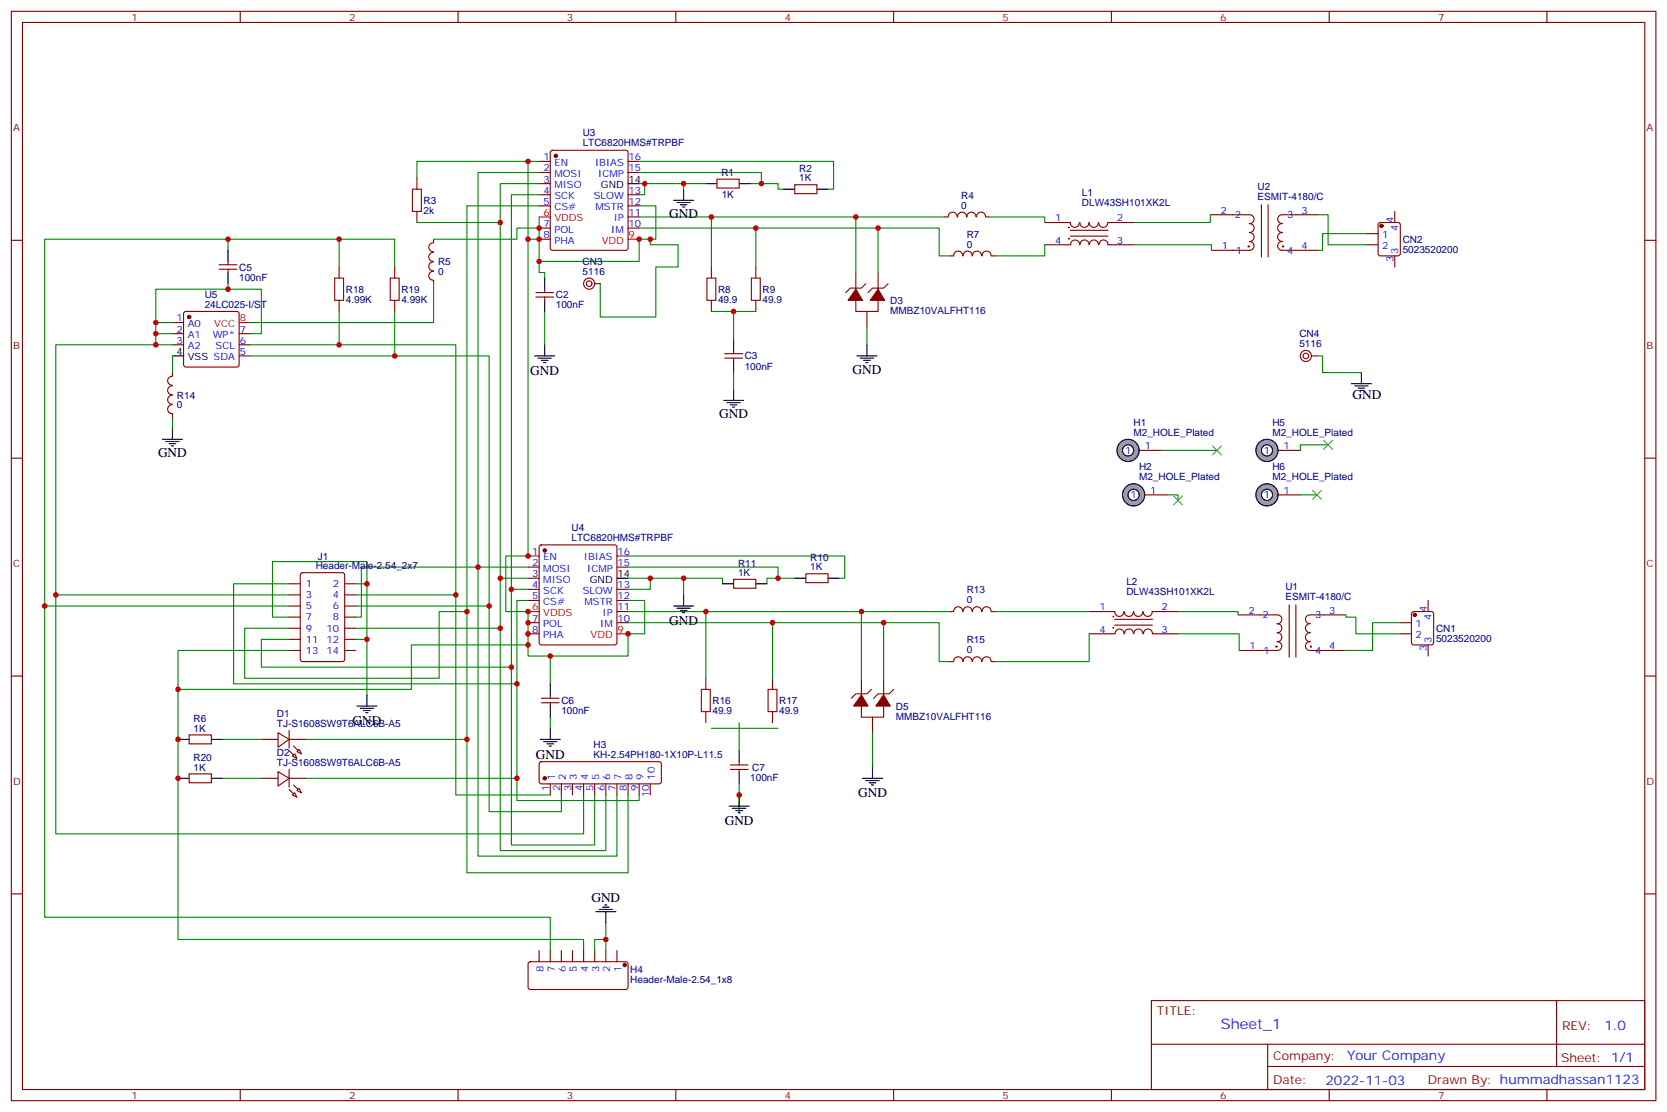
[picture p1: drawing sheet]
<svg xmlns="http://www.w3.org/2000/svg" width="529mm" height="353mm" viewBox="0 0 529 353" stroke-linecap="round" stroke-linejoin="round" font-family="sans-serif">
<g fill="none" stroke="#870000" stroke-width=".35">
<path d="M3.6 3.6h522.1v345.7h-522.1zM7.1 7.1h515.1v338.7h-515.1zM76.3 3.6v3.5M145.4 3.6v3.5M214.6 3.6v3.5M283.7 3.6v3.5M352.8 3.6v3.5M422 3.6v3.5M491.1 3.6v3.5M132.4 56.5v3.5M171.2 51.2h3.5M171.2 54.8h3.5"/>
<path d="M171.2 58.3h3.5M174.9 47.9l.5-.2h23.3l.5 .2 .2 .5v30.3l-.2 .5-.5 .2h-23.3l-.5-.2-.2-.5v-30.3zM199.4 51.2h3.5M199.4 54.8h3.5M3.6 76.3h3.5M132.4 67.1v3.5M171.2 61.8h3.5M171.2 65.3h3.5M171.2 72.4h3.5M171.2 75.9h3.5M199.4 61.8h3.5M199.4 65.3h3.5"/>
<path d="M199.4 72.4h3.5M199.4 68.9h3.5M331.7 70.6h8.1M339.8 74.9h12M339.8 73.1h12M339.8 70.7a1.41 1.41 0 0 0 1.4 1.5 1.41 1.41 0 0 0 1.4-1.5M342.7 77.7a1.41 1.41 0 0 0-1.4-1.5 1.41 1.41 0 0 0-1.4 1.5h-8.2M342.9 70.7a1.41 1.41 0 0 0 1.4 1.5 1.41 1.41 0 0 0 1.4-1.5M342.9 77.7a1.41 1.41 0 0 1 1.4-1.5 1.41 1.41 0 0 1 1.4 1.5M345.9 70.7a1.41 1.41 0 0 0 1.4 1.5 1.41 1.41 0 0 0 1.4-1.5M345.9 77.7a1.41 1.41 0 0 1 1.4-1.5 1.41 1.41 0 0 1 1.4 1.5M348.9 77.7a1.41 1.41 0 0 1 1.4-1.5 1.41 1.41 0 0 1 1.4 1.5"/>
<path d="M351.7 77.7h8.2M359.9 70.6l-8.2 .1a1.41 1.41 0 0 1-1.4 1.5 1.41 1.41 0 0 1-1.4-1.5M384.2 68.2h12.4a1.41 1.41 0 0 1 1.5 1.4 1.41 1.41 0 0 1-1.5 1.4 1.43 1.43 0 0 1 1.5 1.4 1.43 1.43 0 0 1-1.5 1.4 1.43 1.43 0 0 1 1.5 1.5 1.43 1.43 0 0 1-1.5 1.4 1.38 1.38 0 0 1 1.5 1.4 1.38 1.38 0 0 1-1.5 1.3h-12M400.5 65v16.6M402.6 65v16.6M407.1 73.8a1.41 1.41 0 0 0-1.5 1.4 1.41 1.41 0 0 0 1.5 1.4M407.2 76.6a1.41 1.41 0 0 0-1.6 1.4 1.41 1.41 0 0 0 1.5 1.4h11.4M418.5 68.2h-11.4a1.38 1.38 0 0 0-1.5 1.3 1.38 1.38 0 0 0 1.5 1.4 1.43 1.43 0 0 0-1.5 1.4 1.43 1.43 0 0 0 1.5 1.5M434 77.7h3.5M434 74.2h3.5M437.7 70.8l.5-.2h5.7l.6 .5 .1 9.4-.5 .7h-5.9l-.6-.5-.1-9.4zM442.8 67.1v3.5"/>
<path d="M522.2 76.3h3.5M58.5 99.1l.5-.3h16.2l.5 .3 .2 .5v16.2l-.2 .5-.5 .2h-16.2l-.5-.2-.2-.5v-16.2zM225.8 84.7v3.6M225.8 95.3v3.5M240 84.7v3.6M240 95.3v3.5M271.7 95.3v3.5h7.1v-3.5M271.7 86.5v5.3M274.9 90l-1.4 1.4h-3.6l-1.4 1.5M275.2 98.8v5.3M278.8 86.5v5.3M281.9 90l-1.4 1.4h-3.5l-1.4 1.5"/>
<path d="M442.8 81.2v3.5M54.8 102.4h3.5M54.8 105.9h3.5M54.8 109.4h3.5M75.9 105.9h3.5M75.9 109.4h3.5M75.9 113h3.5M230.1 112.3h5.6M230.1 113.7h5.6M232.9 111.2v1.1M232.9 113.7v1M3.6 145.4h3.5"/>
<path d="M522.2 145.4h3.5M167.6 176.5h3.6M167.6 180h3.6M171.4 173.1l.5-.2h23.3l.5 .2 .2 .5v30.4l-.3 .5-.4 .2h-23.3l-.5-.3-.2-.4v-30.4zM195.9 176.5h3.5M195.9 180h3.5M167.6 197.6h3.6M167.6 183.5h3.6M167.6 187h3.6M167.6 190.6h3.6M195.9 197.6h3.5M195.9 194.1h3.5"/>
<path d="M195.9 187h3.5M195.9 190.6h3.5M345.8 194.1h8.1M353.9 198.4h12M353.9 196.6h12M353.9 194.1a1.41 1.41 0 0 0 1.4 1.5 1.41 1.41 0 0 0 1.5-1.5M357 194.1a1.41 1.41 0 0 0 1.4 1.5 1.41 1.41 0 0 0 1.4-1.5M360 194.1a1.41 1.41 0 0 0 1.4 1.5 1.41 1.41 0 0 0 1.4-1.5M363 194.1a1.41 1.41 0 0 0 1.4 1.5 1.41 1.41 0 0 0 1.4-1.5M365.8 194.1h8.2M393.1 195.2h12.3a1.41 1.41 0 0 1 1.6 1.4 1.41 1.41 0 0 1-1.5 1.4 1.43 1.43 0 0 1 1.5 1.4 1.43 1.43 0 0 1-1.5 1.4 1.41 1.41 0 0 1 1.5 1.4 1.41 1.41 0 0 1-1.5 1.4M409.3 192v16.6"/>
<path d="M411.4 192v16.6M427.3 195.2h-11.4a1.38 1.38 0 0 0-1.4 1.3 1.38 1.38 0 0 0 1.4 1.4 1.43 1.43 0 0 0-1.5 1.4 1.43 1.43 0 0 0 1.5 1.5 1.43 1.43 0 0 0-1.5 1.4 1.43 1.43 0 0 0 1.5 1.4 1.41 1.41 0 0 0-1.4 1.4 1.41 1.41 0 0 0 1.5 1.4h11.3M444.6 197.6h3.5M448.3 194.3l.5-.2h5.6l.7 .4 .1 9.5-.5 .6-5.9 .1-.6-.5-.1-9.4zM453.4 190.6v3.5M3.6 214.6h3.5M167.6 201.2h3.6M224.1 215.3v3.5M245.3 215.3v3.5M345.8 201.2h8.2M354 201.1a1.41 1.41 0 0 1 1.4-1.5 1.41 1.41 0 0 1 1.4 1.5M357 201.1a1.41 1.41 0 0 1 1.4-1.5 1.41 1.41 0 0 1 1.4 1.5"/>
<path d="M360 201.1a1.41 1.41 0 0 1 1.4-1.5 1.41 1.41 0 0 1 1.4 1.5M363 201.1a1.41 1.41 0 0 1 1.5-1.5 1.41 1.41 0 0 1 1.4 1.5M365.8 201.2h8.2M405.5 203.7a1.38 1.38 0 0 1 1.4 1.4 1.38 1.38 0 0 1-1.4 1.3h-12.1M444.6 201.2h3.5M453.4 204.7v3.5M522.2 214.6h3.5M224.1 225.8v3.6M245.3 225.8v3.6M171.4 241.9l.5-.2h37.4l.5 .2 .2 .5v5.7l-.3 .5-.4 .2h-37.4l-.5-.3-.2-.4v-5.7zM174.7 248.8v3.5M178.2 248.8v3.5"/>
<path d="M181.8 248.8v3.5M185.3 248.8v3.5M188.8 248.8v3.5M192.3 248.8v3.5M195.9 248.8v3.5M199.4 248.8v3.5M202.9 248.8v3.5M206.4 248.8v3.5M231.8 242.8h5.7M231.8 244.2h5.7M234.7 241.7v1.1M234.7 244.2v1.1"/>
<path d="M3.6 283.7h3.5M522.2 283.7h3.5M365.5 317.6h156.7v28.2h-156.7zM494.2 317.6v20.9M365.6 331.4h156.5M402.5 338.5h119.6M402.5 331.4v14.1M76.3 345.8v3.5M145.4 345.8v3.5M214.6 345.8v3.5M283.7 345.8v3.5M352.8 345.8v3.5"/>
<path d="M422 345.8v3.5M491.1 345.8v3.5"/>
<circle cx="339.3" cy="75.8" r=".11"/>
<circle cx="339.3" cy="72.2" r=".11"/>
<circle cx="396.4" cy="78.2" r=".18"/>
<circle cx="407.4" cy="78.2" r=".18"/>
<circle cx="353.4" cy="199.2" r=".11"/>
<circle cx="353.4" cy="195.7" r=".11"/>
<circle cx="405.2" cy="205.2" r=".18"/>
<circle cx="416.2" cy="205.2" r=".18"/>
</g>
<g fill="none" stroke="#000" stroke-width=".35">
<path d="M199.4 58.3h3.5M213.9 63.6h6.3M214.9 64.3h4.2M216 65h2.1M216.7 65.7h.7M217 60v3.6M54.8 113h3.5M232.9 107.7v3.5M232.9 114.7v3.6M272.1 113h6.3M273.1 113.7h4.3M274.2 114.4h2.1"/>
<path d="M274.9 115.1h.7M275.2 109.4v3.6M229.7 127.1h6.4M230.8 127.8h4.2M231.8 128.5h2.2M232.6 129.2h.7M232.9 123.5v3.6M195.9 183.5h3.5M234.7 238.2v3.5M234.7 245.3v3.5"/>
</g>
<g fill="#870000" stroke="#870000" stroke-width=".35">
<path d="M271.7 91.8l2.1 3.5h-4.6z"/>
<path d="M278.8 91.8l2.1 3.5h-4.6z"/>
<circle cx="449.2" cy="195.2" r=".53"/>
<circle cx="438.6" cy="71.7" r=".53"/>
<circle cx="172.9" cy="247" r=".53"/>
<circle cx="176.5" cy="49.5" r=".53"/>
<circle cx="172.9" cy="174.7" r=".53"/>
<circle cx="60" cy="100.6" r=".53"/>
</g>
<path d="M171.2 68.9h3.5M199.4 75.9h3.5M75.9 102.4h3.5M167.6 194.1h3.6M195.9 201.2h3.5" fill="none" stroke="#f00" stroke-width=".35"/>
<path d="M131 60h2.8v7.1h-2.8zM224.4 88.3h2.9v7h-2.9zM238.5 88.3h2.9v7h-2.9zM222.7 218.8h2.8v7h-2.8zM243.8 218.8h2.9v7h-2.9z" fill="none" stroke="#a10000" stroke-width=".35"/>
<g fill="none" stroke="#008700" stroke-width=".35">
<path d="M171.2 51.2h-38.8v5.3M171.2 58.3h-12.4v211.6h33.5v-17.6M171.2 54.8h-19.4v216.9h44.1v-19.4M202.9 58.3h1.8v3.5h-1.8M202.9 54.8h38.8v3.5M202.9 51.2h61.8v8.8h-1.8M204.7 58.3h19.4M217 58.3v1.7M238.2 58.3h8.8v1.7h1.8M132.4 70.6h26.4M171.2 61.8h-8.9v206.4h26.5v-15.9M171.2 65.3h-23v211.7h51.2v-24.7"/>
<path d="M202.9 72.4h95.3v8.8h3.5M202.9 68.9h97M225.8 68.9v15.8M240 72.4v12.3M271.7 68.9v17.6M278.8 72.4v14.1M314 68.9h17.7v1.7M331.7 77.7v3.5h-15.9M359.9 77.7h24.7v1.7M384.2 68.2v2.4h-24.3M225.8 98.8h14.2M232.9 98.8v8.9"/>
<path d="M49.5 105.9h5.3M54.8 109.4h-37.1v155.3h167.6v-12.4M54.8 102.4h-5.3v7M79.4 109.4h65.3v142.9h30M79.4 113h75.9v144.6h22.9v-5.3M232.9 118.3v5.2M275.2 104.1v5.3M167.6 180h-52.9v15.9h-1.7M17.7 188.8h74.1M91.8 185.3h-17.6v31.7h89.9v-26.4h3.5M113 188.8h31.7M113 192.3h42.3"/>
<path d="M148.2 194.1h-8.8v21.2h-61.7v-15.9h14.1M158.8 183.5h8.8M162.3 187h5.3M91.8 202.9h-8.8v8.8h79.3M164.1 217v30h-67M97.1 234.7h51.1"/>
</g>
<path d="M88.3 232.6l3.5 2.1-3.5 2.4z" fill="#fff" stroke="#870000" stroke-width=".35"/>
<path d="M91.8 231.8v5.7z" fill="#f00" stroke="#870000" stroke-width=".35"/>
<g fill="#870000" stroke="#870000" stroke-width=".35">
<path d="M91.8 238.2l1.4 1.4z"/>
<path d="M93.2 236.8l1.4 1.4z"/>
</g>
<g fill="#fff" stroke="#870000" stroke-width=".35">
<path d="M92.9 240l.7-.7 .7 1.4z"/>
<path d="M94.3 238.5l.7-.7 .7 1.5z"/>
</g>
<path d="M83 234.7h5.3M91.8 234.7h5.3" fill="none" stroke="#870000" stroke-width=".35"/>
<path d="M88.3 244.9l3.5 2.1-3.5 2.5z" fill="#fff" stroke="#870000" stroke-width=".35"/>
<path d="M91.8 244.2v5.6z" fill="#f00" stroke="#870000" stroke-width=".35"/>
<g fill="#870000" stroke="#870000" stroke-width=".35">
<path d="M91.8 250.5l1.4 1.5z"/>
<path d="M93.2 249.1l1.4 1.4z"/>
</g>
<g fill="#fff" stroke="#870000" stroke-width=".35">
<path d="M92.9 252.3l.7-.7 .7 1.4z"/>
<path d="M94.3 250.9l.7-.7 .7 1.4z"/>
</g>
<g fill="none" stroke="#870000" stroke-width=".35">
<path d="M137.6 77.1a1.41 1.41 0 0 0-1.5 1.4 1.41 1.41 0 0 0 1.5 1.4M137.7 75.9v1.1M299.9 68.9h1.1M301 68.8a1.41 1.41 0 0 1 1.4-1.5 1.41 1.41 0 0 1 1.4 1.5M304 68.8a1.41 1.41 0 0 1 1.4-1.5 1.41 1.41 0 0 1 1.4 1.5M307 68.8a1.41 1.41 0 0 1 1.4-1.5 1.41 1.41 0 0 1 1.4 1.5M310.1 68.8a1.41 1.41 0 0 1 1.4-1.5 1.41 1.41 0 0 1 1.4 1.5M313 68.9h1M69.6 85.4h5.6M69.6 84h5.6M72.4 83v1M72.4 85.4v1.1"/>
<path d="M107.7 84.7v3.6M107.7 95.3v3.5M125.3 84.7v3.6M125.3 95.3v3.5M137.6 83.1a1.41 1.41 0 0 0-1.5 1.4 1.41 1.41 0 0 0 1.5 1.4M137.6 80.1a1.41 1.41 0 0 0-1.5 1.4 1.41 1.41 0 0 0 1.5 1.4M137.6 86.1a1.41 1.41 0 0 0-1.5 1.4 1.41 1.41 0 0 0 1.5 1.4M137.7 89v1M170.1 94.3h5.7M170.1 92.9h5.7M172.9 91.8v1.1M172.9 94.3v1"/>
<path d="M301.7 81.2h1.1M302.8 81.2a1.41 1.41 0 0 1 1.4-1.5 1.41 1.41 0 0 1 1.4 1.5M305.8 81.2a1.41 1.41 0 0 1 1.4-1.5 1.41 1.41 0 0 1 1.4 1.5M308.8 81.2a1.41 1.41 0 0 1 1.4-1.5 1.41 1.41 0 0 1 1.4 1.5M311.8 81.2a1.41 1.41 0 0 1 1.4-1.5 1.41 1.41 0 0 1 1.4 1.5M314.7 81.2h1.1M54.7 119.4a1.41 1.41 0 0 0-1.5 1.4 1.41 1.41 0 0 0 1.5 1.4M54.8 118.3v1M54.7 125.5a1.41 1.41 0 0 0-1.5 1.4 1.41 1.41 0 0 0 1.5 1.4M54.7 122.5a1.41 1.41 0 0 0-1.5 1.4 1.41 1.41 0 0 0 1.5 1.4M54.7 128.5a1.41 1.41 0 0 0-1.5 1.4 1.41 1.41 0 0 0 1.5 1.4l.1 1.1M91.8 185.3h3.5"/>
<path d="M91.8 188.8h3.5M91.8 192.3h3.5M91.8 195.9h3.5M91.8 199.4h3.5M95.6 182l.4-.2h12.7l.7 .4v27.1l-.4 .6-13 .1-.6-.5-.1-27zM109.4 185.3h3.6M109.4 188.8h3.6M109.4 192.3h3.6M109.4 195.9h3.6M109.4 199.4h3.6M301.7 194.1h1.1M302.8 194.1a1.41 1.41 0 0 1 1.4-1.5 1.41 1.41 0 0 1 1.4 1.5"/>
<path d="M305.8 194.1a1.41 1.41 0 0 1 1.4-1.5 1.41 1.41 0 0 1 1.4 1.5M308.8 194.1a1.41 1.41 0 0 1 1.4-1.5 1.41 1.41 0 0 1 1.4 1.5M311.8 194.1a1.41 1.41 0 0 1 1.4-1.5 1.41 1.41 0 0 1 1.4 1.5M314.7 194.1h1.1M91.8 202.9h3.5M91.8 206.4h3.5M109.4 202.9h3.6M109.4 206.4h3.6M273.5 215.3v5.3M276.6 218.8l-1.4 1.4h-3.5l-1.4 1.4M280.5 215.3v5.3M283.7 218.8l-1.4 1.4h-3.5l-1.4 1.4"/>
<path d="M301.7 210h1.1M302.8 209.9a1.41 1.41 0 0 1 1.4-1.5 1.41 1.41 0 0 1 1.4 1.6M305.8 209.9a1.41 1.41 0 0 1 1.4-1.5 1.41 1.41 0 0 1 1.4 1.5M308.8 209.9a1.41 1.41 0 0 1 1.4-1.5 1.41 1.41 0 0 1 1.4 1.5M311.8 209.9a1.41 1.41 0 0 1 1.4-1.5 1.41 1.41 0 0 1 1.4 1.6M314.7 210h1.1M171.9 223h5.6M171.9 221.6h5.6M174.7 220.6v1M174.7 223v1.1M273.5 224.1v3.5h7v-3.5M277 227.6v5.3"/>
<path d="M83 247h5.3M91.8 247h5.3M167.9 305.4l.4-.2 30.7 .1 .4 .6-.1 7.7-.6 .4h-30.6l-.5-.7v-7.4zM171.2 301.7v3.5M174.7 301.7v3.5M178.2 301.7v3.5M181.8 301.7v3.5M185.3 301.7v3.5M188.8 301.7v3.5M192.3 301.7v3.5M195.9 301.7v3.5"/>
</g>
<g fill="none" stroke="#008700" stroke-width=".35">
<path d="M167.6 51.2v24.7M72.4 79.4v-3.5h-58.2v116.4M72.4 75.9h35.3v8.8M107.7 75.9h17.6v8.8M171.2 68.9v7h-3.6v100.6h-7v17.6h7v14.1h7.1v8.8M171.2 75.9v10.6h1.7v1.8M171.2 72.4h-7.1v3.5h-26.4M202.9 65.3h5.3v10.6h-5.3v7.1h-31.7M418.5 68.2h3.1v9.5h12.4M434 74.2h-14.1v5.2h-1.4M72.4 90v1.8M107.7 98.8v10.6"/>
<path d="M125.3 98.8v14.2M137.7 90v12.4h-58.3M172.9 98.8v10.6M49.5 102.4v-10.6h33.5v14.1h-3.6M54.8 113v5.3M54.8 132.4v3.5M199.4 180h47.6v3.5M199.4 176.5h68.8v7h-1.8M91.8 192.3h-77.6v98.8h160.5v10.6M113 185.3h3.5v35.3M113 199.4h45.8M116.5 185.3v-7.1h-30v17.7h5.3"/>
<path d="M199.4 190.6h5.3v10.6h-5.3v7h-24.7M199.4 183.5h30v1.8M199.4 197.6h98.8v12.4h3.5M199.4 194.1h102.3M206.4 183.5v3.5h-7M217 183.5v5.3M224.1 194.1v21.2M245.3 197.6v17.7M252.3 183.5h-8.8v1.8M273.5 194.1v21.2M280.5 197.6v17.7M315.8 194.1h30"/>
<path d="M374 194.1h19.1v1.1M427.3 195.2v.7h3.2v5.3h14.1M444.6 197.6h-8.8v8.8h-8.5M91.8 206.4h-35.3v91.8h128.8v3.5M113 202.9h3.5M167.6 204.7h-37v14.1h-74.1M345.8 201.2v8.8h-30M374 201.2h19.4v5.2M70.6 234.7h12.4M174.7 227.6v3.5M225.8 231.1h21.2M234.7 229.4v8.8"/>
<path d="M277 232.9v10.6M70.6 247h12.4M164.1 247v7.1h38.8v-1.8M234.7 248.8v8.8M192.3 292.9v8.8M192.3 298.2h-3.5v3.5"/>
</g>
<g fill="#870000" stroke="#870000" stroke-width=".35">
<path d="M273.5 220.6l2.1 3.5h-4.6z"/>
<path d="M280.5 220.6l2.1 3.5h-4.5z"/>
<circle cx="198.3" cy="306.3" r=".53"/>
</g>
<g fill="none" stroke="#000" stroke-width=".35">
<path d="M72.4 79.4v3.6M72.4 86.5v3.5M172.9 88.3v3.5M172.9 95.3v3.5M169.8 113h6.3M170.8 113.7h4.2M171.9 114.4h2.1M172.6 115.1h.7M172.9 109.4v3.6M51.6 139.4h6.3M54.8 135.9v3.5M52.6 140.1h4.3"/>
<path d="M53.7 140.8h2.1M54.4 141.5h.7M213.9 192.3h6.3M214.9 193h4.2M216 193.7h2.1M216.7 194.5h.7M217 188.8v3.5M174.7 217v3.6M113.3 224.1h6.4M114.4 224.8h4.2M115.4 225.5h2.1M116.1 226.2h.7"/>
<path d="M116.5 220.6v3.5M171.5 234.7h6.4M172.6 235.4h4.2M173.6 236.1h2.2M174.3 236.8h.7M174.7 224.1v3.5M174.7 231.1v3.6M231.5 255.8h6.3M232.6 256.5h4.2M233.6 257.2h2.1M234.3 258h.7M234.7 252.3v3.5"/>
<path d="M273.8 247h6.4M274.9 247.7h4.2M275.9 248.4h2.2M276.6 249.1h.8M277 243.5v3.5M189.2 289.3h6.3M190.2 288.6h4.3M191.3 287.9h2.1M192 287.2h.7M192.3 289.3v3.6"/>
</g>
<path d="M106.3 88.3h2.8v7h-2.8zM123.9 88.3h2.8v7h-2.8z" fill="none" stroke="#a10000" stroke-width=".35"/>
<circle cx="358.1" cy="142.9" r="3.5" fill="#999" stroke="#000" stroke-width=".35"/>
<circle cx="358.1" cy="142.9" r="1.76" fill="#fff" stroke="#000" stroke-width=".35"/>
<path d="M361.7 142.9h7" fill="none" stroke="#870000" stroke-width=".35"/>
<circle cx="359.9" cy="157.1" r="3.5" fill="#999" stroke="#000" stroke-width=".35"/>
<circle cx="359.9" cy="157.1" r="1.76" fill="#fff" stroke="#000" stroke-width=".35"/>
<path d="M363.4 157.1h7.1" fill="none" stroke="#870000" stroke-width=".35"/>
<circle cx="402.2" cy="142.9" r="3.5" fill="#999" stroke="#000" stroke-width=".35"/>
<circle cx="402.2" cy="142.9" r="1.76" fill="#fff" stroke="#000" stroke-width=".35"/>
<path d="M405.8 142.9h7" fill="none" stroke="#870000" stroke-width=".35"/>
<circle cx="402.2" cy="157.1" r="3.5" fill="#999" stroke="#000" stroke-width=".35"/>
<circle cx="402.2" cy="157.1" r="1.76" fill="#fff" stroke="#000" stroke-width=".35"/>
<g fill="none" stroke="#870000" stroke-width=".35">
<path d="M227.6 56.9h7.1v2.8h-7.1zM252.3 58.6h7.1v2.9h-7.1zM188.8 90h1.8M416.3 113h1.8M405.8 157.1h7M232.9 183.9h7.1v2.8h-7.1zM255.8 182.1h7.1v2.8h-7.1zM60 233.3h7.1v2.8h-7.1zM60 245.6h7.1v2.8h-7.1z"/>
<circle cx="187" cy="90" r="1.76"/>
<circle cx="187" cy="90" r=".88"/>
<circle cx="414.6" cy="113" r="1.76"/>
<circle cx="414.6" cy="113" r=".88"/>
</g>
<path d="M206.4 75.9v1.8h8.9v7h-7.1v15.9h-17.6v-10.6M418.1 113h1.8v5.3h12.3M368.7 142.9h17.7M370.5 157.1h3.5v1.7M412.8 157.1h5.3M421.6 141.2h-8.8v1.7" fill="none" stroke="#008700" stroke-width=".35"/>
<path d="M420.2 139.8l2.9 2.8M423.1 139.8l-2.9 2.8M372.6 157.4l2.8 2.8M375.4 157.4l-2.8 2.8M385 141.5l2.8 2.9M387.8 141.5l-2.8 2.9M416.7 155.6l2.8 2.9M419.5 155.6l-2.8 2.9" fill="none" stroke="#3c3" stroke-width=".35"/>
<g fill="none" stroke="#000" stroke-width=".35">
<path d="M224.1 58.3h3.5M234.7 58.3h3.5M248.8 60h3.5M259.4 60h3.5M432.2 118.3v3.5M429 121.8h6.4M430.1 122.5h4.2M431.2 123.2h2.1M431.9 123.9h.7M229.4 185.3h3.5M240 185.3h3.5M252.3 183.5h3.5"/>
<path d="M262.9 183.5h3.5M56.5 234.7h3.5M67.1 234.7h3.5M56.5 247h3.5M67.1 247h3.5"/>
</g>
<g fill="#c00">
<circle cx="232.9" cy="98.8" r=".88"/>
<circle cx="225.8" cy="68.9" r=".88"/>
<circle cx="240" cy="72.4" r=".88"/>
<circle cx="278.8" cy="72.4" r=".88"/>
<circle cx="271.7" cy="68.9" r=".88"/>
<circle cx="204.7" cy="58.3" r=".88"/>
<circle cx="217" cy="58.3" r=".88"/>
<circle cx="241.7" cy="58.3" r=".88"/>
<circle cx="144.7" cy="188.8" r=".88"/>
<circle cx="155.3" cy="192.3" r=".88"/>
<circle cx="49.5" cy="109.4" r=".88"/>
<circle cx="49.5" cy="105.9" r=".88"/>
<circle cx="17.7" cy="188.8" r=".88"/>
<circle cx="162.3" cy="187" r=".88"/>
<circle cx="162.3" cy="211.7" r=".88"/>
<circle cx="158.8" cy="183.5" r=".88"/>
<circle cx="158.8" cy="70.6" r=".88"/>
<circle cx="151.8" cy="180" r=".88"/>
<circle cx="148.2" cy="194.1" r=".88"/>
<circle cx="148.2" cy="234.7" r=".88"/>
<circle cx="164.1" cy="217" r=".88"/>
<circle cx="164.1" cy="247" r=".88"/>
<circle cx="192.3" cy="298.2" r=".88"/>
<circle cx="14.2" cy="192.3" r=".88"/>
<circle cx="49.5" cy="102.4" r=".88"/>
<circle cx="72.4" cy="75.9" r=".88"/>
<circle cx="107.7" cy="75.9" r=".88"/>
<circle cx="107.7" cy="109.4" r=".88"/>
<circle cx="125.3" cy="113" r=".88"/>
<circle cx="116.5" cy="202.9" r=".88"/>
<circle cx="116.5" cy="185.3" r=".88"/>
<circle cx="158.8" cy="199.4" r=".88"/>
<circle cx="174.7" cy="208.2" r=".88"/>
<circle cx="199.4" cy="201.2" r=".88"/>
<circle cx="56.5" cy="218.8" r=".88"/>
<circle cx="167.6" cy="204.7" r=".88"/>
<circle cx="167.6" cy="201.2" r=".88"/>
<circle cx="167.6" cy="197.6" r=".88"/>
<circle cx="167.6" cy="194.1" r=".88"/>
<circle cx="167.6" cy="176.5" r=".88"/>
<circle cx="171.2" cy="72.4" r=".88"/>
<circle cx="171.2" cy="75.9" r=".88"/>
<circle cx="171.2" cy="83" r=".88"/>
<circle cx="202.9" cy="75.9" r=".88"/>
<circle cx="167.6" cy="51.2" r=".88"/>
<circle cx="167.6" cy="75.9" r=".88"/>
<circle cx="247" cy="183.5" r=".88"/>
<circle cx="224.1" cy="194.1" r=".88"/>
<circle cx="245.3" cy="197.6" r=".88"/>
<circle cx="273.5" cy="194.1" r=".88"/>
<circle cx="280.5" cy="197.6" r=".88"/>
<circle cx="217" cy="183.5" r=".88"/>
<circle cx="234.7" cy="252.3" r=".88"/>
<circle cx="206.4" cy="183.5" r=".88"/>
<circle cx="72.4" cy="91.8" r=".88"/>
<circle cx="206.4" cy="75.9" r=".88"/>
<circle cx="56.5" cy="247" r=".88"/>
<circle cx="56.5" cy="234.7" r=".88"/>
</g>
<text font-size="4.6" fill="#00f" x="387.6" y="326.6">Sheet_1</text>
<g font-size="4.2">
<text x="212.4" y="69.2">GND</text>
<text x="168.4" y="119">GND</text>
<text x="270.7" y="118.6">GND</text>
<text x="429.4" y="126.7">GND</text>
<text x="228.3" y="132.7">GND</text>
<text x="50.2" y="145.1">GND</text>
<text x="212.4" y="198.4">GND</text>
<text x="111.9" y="230.1">GND</text>
<text x="170.1" y="240.7">GND</text>
<text x="272.4" y="253.1">GND</text>
<text x="230.1" y="261.9">GND</text>
<text x="187.8" y="286.2">GND</text>
</g>
<g font-size="4.2" fill="#00f">
<text x="509.3" y="326.8">1.0</text>
<text x="427.7" y="336.4">Your Company</text>
<text x="420.8" y="344.2">2022-11-03</text>
</g>
<g font-size="3.9" fill="#800">
<text x="367.3" y="322.2">TITLE:</text>
<text x="495.9" y="326.8">REV:</text>
<text x="404.2" y="336.4">Company:</text>
<text x="495.6" y="337">Sheet: 1/1</text>
<text x="404.2" y="344">Date:</text>
<text x="453.3" y="344.1">Drawn By: hummadhassan1123</text>
</g>
<g font-size="3.2" fill="#800">
<text x="41.7" y="6.6">1</text>
<text x="110.8" y="6.6">2</text>
<text x="180" y="6.6">3</text>
<text x="249.1" y="6.6">4</text>
<text x="318.3" y="6.6">5</text>
<text x="387.4" y="6.6">6</text>
<text x="456.6" y="6.6">7</text>
<text x="4.1" y="41.7">A</text>
<text x="522.7" y="41.7">A</text>
<text x="4.1" y="110.8">B</text>
<text x="522.7" y="110.8">B</text>
<text x="4.1" y="180">C</text>
<text x="522.7" y="180">C</text>
<text x="4.1" y="249.1">D</text>
<text x="522.7" y="249.1">D</text>
<text x="41.7" y="348.8">1</text>
<text x="110.8" y="348.8">2</text>
<text x="180" y="348.8">3</text>
<text x="249.1" y="348.8">4</text>
<text x="318.3" y="348.8">5</text>
<text x="387.4" y="348.8">6</text>
<text x="456.6" y="348.8">7</text>
</g>
<g font-size="3.2" fill="#000080">
<text x="185" y="46.5">LTC6820HMS#TRPBF</text>
<text x="185" y="43.3">U3</text>
<text x="229" y="55.9">R1</text>
<text x="253.7" y="57.6">1K</text>
<text x="253.7" y="54.6">R2</text>
<text x="134.5" y="64.7">R3</text>
<text x="229.1" y="62.9">1K</text>
<text x="305.2" y="63.1">R4</text>
<text x="343.5" y="65.5">DLW43SH101XK2L</text>
<text x="343.5" y="62.1">L1</text>
<text x="399.2" y="63.5">ESMIT-4180/C</text>
<text x="399.2" y="60.2">U2</text>
<text x="134.5" y="67.9">2k</text>
<text x="305.2" y="66.3">0</text>
<text x="306.9" y="75.5">R7</text>
<text x="445.3" y="77.1">CN2</text>
<text x="306.9" y="78.6">0</text>
<text x="445.3" y="80.3">5023520200</text>
<text x="75.9" y="89.1">100nF</text>
<text x="75.9" y="85.9">C5</text>
<text x="139.1" y="87.3">0</text>
<text x="139.1" y="84.2">R5</text>
<text x="185" y="87.2">5116</text>
<text x="185" y="84">CN3</text>
<text x="65" y="94.5">U5</text>
<text x="109.8" y="92.9">R18</text>
<text x="127.4" y="92.9">R19</text>
<text x="176.5" y="94.7">C2</text>
<text x="228" y="92.9">R8</text>
<text x="242.1" y="92.9">R9</text>
<text x="65" y="97.6">24LC025-I/ST</text>
<text x="109.8" y="96.1">4.99K</text>
<text x="127.4" y="96.1">4.99K</text>
<text x="176.5" y="97.9">100nF</text>
<text x="228" y="96.1">49.9</text>
<text x="242.1" y="96.1">49.9</text>
<text x="282.6" y="99.7">MMBZ10VALFHT116</text>
<text x="282.6" y="96.4">D3</text>
<text x="412.5" y="107">CN4</text>
<text x="412.5" y="110.1">5116</text>
<text x="236.4" y="117.3">100nF</text>
<text x="236.4" y="114.1">C3</text>
<text x="56.2" y="129.6">0</text>
<text x="56.2" y="126.5">R14</text>
<text x="359.9" y="135.1">H1</text>
<text x="403.9" y="135.1">H5</text>
<text x="359.9" y="138.3">M2_HOLE_Plated</text>
<text x="403.9" y="138.3">M2_HOLE_Plated</text>
<text x="361.6" y="149.3">H2</text>
<text x="403.9" y="149.3">H6</text>
<text x="361.6" y="152.4">M2_HOLE_Plated</text>
<text x="403.9" y="152.4">M2_HOLE_Plated</text>
<text x="181.5" y="171.7">LTC6820HMS#TRPBF</text>
<text x="181.5" y="168.6">U4</text>
<text x="100.9" y="177.6">J1</text>
<text x="234.3" y="179.9">R11</text>
<text x="257.2" y="178.1">R10</text>
<text x="100.2" y="180.7">Header-Male-2.54_2x7</text>
<text x="234.3" y="182.8">1K</text>
<text x="257.2" y="181">1K</text>
<text x="357.6" y="185.6">L2</text>
<text x="306.9" y="191.5">0</text>
<text x="306.9" y="188.3">R13</text>
<text x="357.6" y="189">DLW43SH101XK2L</text>
<text x="408.1" y="190.5">ESMIT-4180/C</text>
<text x="408.1" y="187.2">U1</text>
<text x="455.9" y="203.8">5023520200</text>
<text x="455.9" y="200.5">CN1</text>
<text x="306.9" y="207.4">0</text>
<text x="306.9" y="204.2">R15</text>
<text x="87.9" y="227.7">D1</text>
<text x="178.2" y="226.6">100nF</text>
<text x="178.2" y="223.5">C6</text>
<text x="226.2" y="226.5">49.9</text>
<text x="226.2" y="223.4">R16</text>
<text x="247.4" y="226.5">49.9</text>
<text x="247.4" y="223.4">R17</text>
<text x="284.4" y="225.2">D5</text>
<text x="61.4" y="232.2">1K</text>
<text x="61.4" y="229.3">R6</text>
<text x="87.9" y="230.8">TJ-S1608SW9T6ALC6B-A5</text>
<text x="284.4" y="228.4">MMBZ10VALFHT116</text>
<text x="188.5" y="237.5">H3</text>
<text x="61.4" y="244.5">1K</text>
<text x="61.4" y="241.6">R20</text>
<text x="87.9" y="243.1">TJ-S1608SW9T6ALC6B-A5</text>
<text x="87.9" y="240">D2</text>
<text x="188.5" y="240.7">KH-2.54PH180-1X10P-L11.5</text>
<text x="238.8" y="244.8">C7</text>
<text x="238.2" y="247.9">100nF</text>
<text x="200.1" y="311.9">Header-Male-2.54_1x8</text>
<text x="200.1" y="308.8">H4</text>
</g>
<g font-size="3.2" fill="#00f">
<text x="172.5" y="50.9">1</text>
<text x="176" y="52.6">EN</text>
<text x="188.9" y="52.6">IBIAS</text>
<text x="199.6" y="50.9">16</text>
<text x="172.5" y="54.4">2</text>
<text x="172.5" y="57.9">3</text>
<text x="176" y="56.2">MOSI</text>
<text x="176" y="59.7">MISO</text>
<text x="189.9" y="56.2">ICMP</text>
<text x="199.6" y="54.4">15</text>
<text x="172.5" y="61.5">4</text>
<text x="172.5" y="65">5</text>
<text x="176" y="63.2">SCK</text>
<text x="188.5" y="63.2">SLOW</text>
<text x="199.6" y="65">12</text>
<text x="199.6" y="61.5">13</text>
<text x="176" y="66.7">CS#</text>
<text x="189.1" y="66.7">MSTR</text>
<text x="194.8" y="70.3">IP</text>
<text x="199.6" y="68.5">11</text>
<text x="335" y="70.3">1</text>
<text x="354.6" y="70.3">2</text>
<text x="387.5" y="67.8">2</text>
<text x="392" y="69.2">2</text>
<text x="408.7" y="69.2">3</text>
<text x="413.2" y="67.8">3</text>
<text x="442.5" y="70.6" transform="rotate(-90 442.5 70.6)">4</text>
<text x="172.5" y="72">7</text>
<text x="172.5" y="75.6">8</text>
<text x="176" y="73.8">POL</text>
<text x="176" y="77.3">PHA</text>
<text x="194.1" y="73.8">IM</text>
<text x="199.6" y="72">10</text>
<text x="335" y="77.3">4</text>
<text x="354.6" y="77.3">3</text>
<text x="438.8" y="75.6">1</text>
<text x="443.9" y="73.3" transform="rotate(-90 443.9 73.3)">4</text>
<text x="387.9" y="79.1">1</text>
<text x="392.4" y="80.5">1</text>
<text x="408.7" y="80.5">4</text>
<text x="413.2" y="79.1">4</text>
<text x="438.8" y="79.1">2</text>
<text x="442.5" y="83.2" transform="rotate(-90 442.5 83.2)">3</text>
<text x="443.9" y="80.5" transform="rotate(-90 443.9 80.5)">3</text>
<text x="56.1" y="102">1</text>
<text x="56.1" y="105.6">2</text>
<text x="59.6" y="103.8">A0</text>
<text x="59.6" y="107.3">A1</text>
<text x="67.5" y="107.3">WP*</text>
<text x="76.1" y="105.6">7</text>
<text x="56.1" y="109.1">3</text>
<text x="59.6" y="110.8">A2</text>
<text x="68.5" y="110.8">SCL</text>
<text x="76.1" y="112.6">5</text>
<text x="76.1" y="109.1">6</text>
<text x="363.4" y="142.6">1</text>
<text x="407.5" y="142.6">1</text>
<text x="357.2" y="144">1</text>
<text x="401.3" y="144">1</text>
<text x="358.9" y="158.1">1</text>
<text x="365.2" y="156.7">1</text>
<text x="401.3" y="158.1">1</text>
<text x="407.5" y="156.7">1</text>
<text x="169" y="176.1">1</text>
<text x="169" y="179.6">2</text>
<text x="172.5" y="177.9">EN</text>
<text x="185.4" y="177.9">IBIAS</text>
<text x="196" y="179.6">15</text>
<text x="196" y="176.1">16</text>
<text x="169" y="183.2">3</text>
<text x="172.5" y="181.4">MOSI</text>
<text x="172.5" y="184.9">MISO</text>
<text x="186.4" y="181.4">ICMP</text>
<text x="97.1" y="186.3">1</text>
<text x="97.1" y="189.9">3</text>
<text x="105.7" y="186.3">2</text>
<text x="105.7" y="189.9">4</text>
<text x="169" y="186.7">4</text>
<text x="169" y="190.2">5</text>
<text x="172.5" y="188.5">SCK</text>
<text x="172.5" y="192">CS#</text>
<text x="185" y="188.5">SLOW</text>
<text x="185.6" y="192">MSTR</text>
<text x="196" y="190.2">12</text>
<text x="196" y="186.7">13</text>
<text x="97.1" y="193.4">5</text>
<text x="97.1" y="196.9">7</text>
<text x="105.7" y="193.4">6</text>
<text x="105.7" y="196.9">8</text>
<text x="169" y="197.3">7</text>
<text x="191.3" y="195.5">IP</text>
<text x="196" y="197.3">10</text>
<text x="196" y="193.7">11</text>
<text x="349.1" y="193.7">1</text>
<text x="368.7" y="193.7">2</text>
<text x="396.3" y="194.8">2</text>
<text x="400.8" y="196.2">2</text>
<text x="417.5" y="196.2">3</text>
<text x="422" y="194.8">3</text>
<text x="453" y="194.1" transform="rotate(-90 453 194.1)">4</text>
<text x="454.4" y="196.8" transform="rotate(-90 454.4 196.8)">4</text>
<text x="97.1" y="200.4">9</text>
<text x="97.1" y="204">11</text>
<text x="103.6" y="200.4">10</text>
<text x="103.6" y="204">12</text>
<text x="169" y="200.8">8</text>
<text x="172.5" y="199">POL</text>
<text x="172.5" y="202.6">PHA</text>
<text x="190.5" y="199">IM</text>
<text x="349.1" y="200.8">4</text>
<text x="368.7" y="200.8">3</text>
<text x="449.4" y="199">1</text>
<text x="449.4" y="202.6">2</text>
<text x="454.4" y="204" transform="rotate(-90 454.4 204)">3</text>
<text x="97.1" y="207.5">13</text>
<text x="103.6" y="207.5">14</text>
<text x="396.7" y="206.1">1</text>
<text x="401.2" y="207.5">1</text>
<text x="417.5" y="207.5">4</text>
<text x="422" y="206.1">4</text>
<text x="453" y="206.7" transform="rotate(-90 453 206.7)">3</text>
<text x="174.3" y="251" transform="rotate(-90 174.3 251)">1</text>
<text x="176.1" y="247.5" transform="rotate(-90 176.1 247.5)">1</text>
<text x="177.9" y="251" transform="rotate(-90 177.9 251)">2</text>
<text x="179.6" y="247.5" transform="rotate(-90 179.6 247.5)">2</text>
<text x="181.4" y="251" transform="rotate(-90 181.4 251)">3</text>
<text x="183.2" y="247.5" transform="rotate(-90 183.2 247.5)">3</text>
<text x="184.9" y="251" transform="rotate(-90 184.9 251)">4</text>
<text x="186.7" y="247.5" transform="rotate(-90 186.7 247.5)">4</text>
<text x="188.5" y="251" transform="rotate(-90 188.5 251)">5</text>
<text x="190.2" y="247.5" transform="rotate(-90 190.2 247.5)">5</text>
<text x="192" y="251" transform="rotate(-90 192 251)">6</text>
<text x="193.7" y="247.5" transform="rotate(-90 193.7 247.5)">6</text>
<text x="195.5" y="251" transform="rotate(-90 195.5 251)">7</text>
<text x="197.3" y="247.5" transform="rotate(-90 197.3 247.5)">7</text>
<text x="199" y="251" transform="rotate(-90 199 251)">8</text>
<text x="200.8" y="247.5" transform="rotate(-90 200.8 247.5)">8</text>
<text x="202.6" y="251" transform="rotate(-90 202.6 251)">9</text>
<text x="204.3" y="247.5" transform="rotate(-90 204.3 247.5)">9</text>
<text x="207.9" y="247.5" transform="rotate(-90 207.9 247.5)">10</text>
<text x="206.1" y="253" transform="rotate(-90 206.1 253)">10</text>
<text x="172.6" y="308.5" transform="rotate(-90 172.6 308.5)">8</text>
<text x="176.1" y="308.5" transform="rotate(-90 176.1 308.5)">7</text>
<text x="179.6" y="308.5" transform="rotate(-90 179.6 308.5)">6</text>
<text x="183.2" y="308.5" transform="rotate(-90 183.2 308.5)">5</text>
<text x="186.7" y="308.5" transform="rotate(-90 186.7 308.5)">4</text>
<text x="190.2" y="308.5" transform="rotate(-90 190.2 308.5)">3</text>
<text x="193.7" y="308.5" transform="rotate(-90 193.7 308.5)">2</text>
<text x="197.3" y="308.5" transform="rotate(-90 197.3 308.5)">1</text>
</g>
<g font-size="3.2">
<text x="190.8" y="59.7">GND</text>
<text x="199.6" y="57.9">14</text>
<text x="56.1" y="112.6">4</text>
<text x="59.6" y="114.4">VSS SDA</text>
<text x="187.3" y="184.9">GND</text>
<text x="196" y="183.2">14</text>
</g>
<g font-size="3.2" fill="#f00">
<text x="172.5" y="68.5">6</text>
<text x="176" y="70.3">VDDS</text>
<text x="191" y="77.3">VDD</text>
<text x="199.6" y="75.6">9</text>
<text x="68" y="103.8">VCC</text>
<text x="76.1" y="102">8</text>
<text x="169" y="193.7">6</text>
<text x="172.5" y="195.5">VDDS</text>
<text x="187.5" y="202.6">VDD</text>
<text x="196" y="200.8">9</text>
</g>
</svg>
